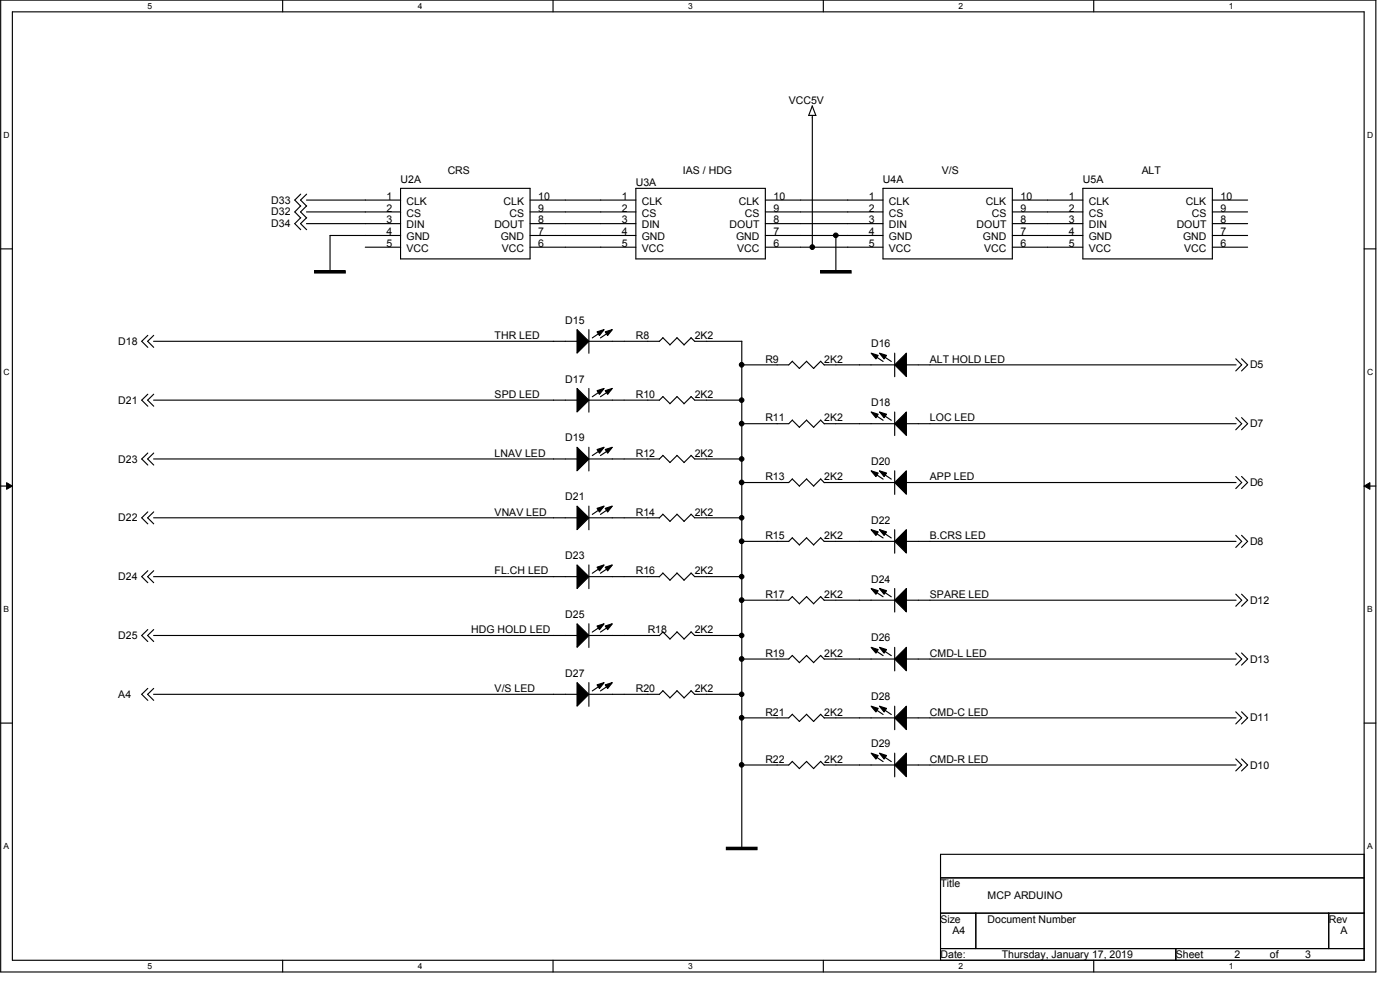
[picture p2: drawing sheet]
<svg xmlns="http://www.w3.org/2000/svg" width="420mm" height="297mm" viewBox="0 0 420 297" stroke-linecap="round" stroke-linejoin="round" font-family="sans-serif">
<path d="M.2 0h412.7v291.6h-412.7zM3.7 3.6h405.7v284.5h-405.7z" fill="none" stroke="#000" stroke-width=".34"/>
<g fill="#fff">
<path d="M44.3 .4h1.4v2.9h-1.4z"/>
<path d="M44.3 288.5h1.4v2.8h-1.4z"/>
</g>
<path d="M84.8 0v3.6M84.8 288.1v3.5" fill="none" stroke="#000" stroke-width=".34"/>
<g fill="#fff">
<path d="M125.4 .4h1.4v2.9h-1.4z"/>
<path d="M125.4 288.5h1.4v2.8h-1.4z"/>
</g>
<path d="M166 0v3.6M166 288.1v3.5" fill="none" stroke="#000" stroke-width=".34"/>
<g fill="#fff">
<path d="M206.5 .4h1.4v2.9h-1.4z"/>
<path d="M206.5 288.5h1.4v2.8h-1.4z"/>
</g>
<path d="M247.1 0v3.6M247.1 288.1v3.5" fill="none" stroke="#000" stroke-width=".34"/>
<g fill="#fff">
<path d="M287.6 .4h1.4v2.9h-1.4z"/>
<path d="M287.6 288.5h1.4v2.8h-1.4z"/>
</g>
<path d="M328.2 0v3.6M328.2 288.1v3.5" fill="none" stroke="#000" stroke-width=".34"/>
<g fill="#fff">
<path d="M368.8 .4h1.4v2.9h-1.4z"/>
<path d="M368.8 288.5h1.4v2.8h-1.4z"/>
<path d="M1.1 39.1h1.8v2.9h-1.8z"/>
<path d="M410.3 39.1h1.8v2.9h-1.8z"/>
<path d="M1.1 110.2h1.8v2.9h-1.8z"/>
<path d="M410.3 110.2h1.8v2.9h-1.8z"/>
</g>
<path d="M.2 74.7h3.5M409.4 74.7h3.5" fill="none" stroke="#000" stroke-width=".34"/>
<g fill="#fff">
<path d="M1.1 181.4h1.7v2.8h-1.7z"/>
<path d="M410.3 181.4h1.7v2.8h-1.7z"/>
</g>
<path d="M.2 145.8h3.5M409.4 145.8h3.5" fill="none" stroke="#000" stroke-width=".34"/>
<path d="M2 144.8l1.7 1-1.7 1zM409.4 145.8l1.7-1v2z" fill="#000"/>
<path d="M2 144.8l1.7 1-1.7 1zM409.4 145.8l1.7-1v2z" fill="none" stroke="#000" stroke-width=".3"/>
<g fill="#fff">
<path d="M1 252.5h1.8v2.9h-1.8z"/>
<path d="M410.2 252.5h1.8v2.9h-1.8z"/>
</g>
<g fill="none" stroke="#000" stroke-width=".34">
<path d="M243.7 31.7l1.1 2.9M243.8 31.8l-1.1 2.8h2.2M243.8 34.6v39.6M90.2 58.3l-1.7 1.7 1.7 1.8M92 58.3l-1.8 1.7 1.8 1.8M120.2 56.5h38.9v21.2h-38.9zM190.8 56.5h38.9v21.2h-38.9zM265 56.5h38.8v21.2h-38.8zM325 56.5h38.8v21.2h-38.8zM90.2 61.8l-1.7 1.8 1.7 1.8M90.2 65.3l-1.7 1.8 1.7 1.8M92 63.6h28.2"/>
<path d="M92 60h28.2M92 67.1h28.2M92 61.8l-1.8 1.8 1.8 1.8M92 65.3l-1.8 1.8 1.8 1.8M109.6 74.2h10.6M120.2 70.7h-21.2v10.6M159.1 63.6h31.7M159.1 60h31.7M159.1 67.1h31.7M159.1 70.7h31.7M159.1 74.2h31.7M229.7 63.6h35.3"/>
<path d="M229.7 60h35.3M229.7 67.1h35.3M229.7 70.7h35.3M229.7 74.2h35.3M250.9 70.7v10.6M303.8 63.6h21.2M303.8 60h21.2M303.8 67.1h21.2M303.8 70.7h21.2M303.8 74.2h21.2M363.8 63.6h10.6M363.8 60h10.6"/>
<path d="M363.8 67.1h10.6M363.8 70.7h10.6M363.8 74.2h10.6M94.4 81.2h9.2v.7h-9.2zM173.2 98.9l3.5 3.5-3.5 3.6zM176.7 98.9v7.1M179.2 99.6l2.1-.7-1.4 1.8zM181 99.2l-3.3 2.2M181.6 99.6l2.2-.7-1.4 1.8zM183.4 99.2l-3.2 2.2M246.3 81.2h9.1v.7h-9.1zM44.4 118.3l-1.9 1.8 1.9 1.8"/>
<path d="M44.4 100.6l-1.9 1.8 1.9 1.8M46.1 102.4h127.1M46.1 118.3l-1.8 1.8 1.8 1.8M46.1 100.6l-1.8 1.8 1.8 1.8M173.2 116.5l3.5 3.6-3.5 3.5zM176.7 116.5v7.2M176.7 102.4h21.2M179.2 117.2l2.1-.7-1.4 1.8zM181 116.9l-3.3 2.1M181.6 117.2l2.2-.7-1.4 1.8zM183.4 116.9l-3.2 2.1M198.9 101.3l2.2 2.2"/>
<path d="M198.9 119l2.2 2.1M199 101.3l-1.1 1.1M199 119l-1.1 1.1M203.1 101.3l2.2 2.2M203.1 119l2.2 2.1M203.2 101.3l-2.2 2.2M203.2 119l-2.2 2.2M207.4 101.3l1.1 1.1h14.2M207.4 119l1.1 1.1h14.2M207.4 101.3l-2.1 2.2M207.4 119l-2.1 2.2M222.6 102.4v151.9"/>
<path d="M237.8 108.4l2.1 2.2M237.8 108.4l-1.1 1.1h-14.1M242.1 108.4l2.1 2.2M242.1 108.4l-2.2 2.1M246.3 108.4l1.1 1.1M246.3 108.4l-2.1 2.1M247.3 109.5h21.2M261.4 106l2.2 .6-.7 1.1zM261.8 106.3l3.2 2.2M263.9 106l2.2 .6-.8 1.1zM264.3 106.3l3.2 2.2M268.5 106v7"/>
<path d="M272 109.5h99M272 106v7l-3.5-3.5zM370.9 107.7l1.7 1.8-1.7 1.8M372.6 107.7l1.8 1.8-1.8 1.8M44.4 135.9l-1.9 1.8 1.9 1.8M46.1 137.7h127.1M46.1 120.1h127.1M46.1 135.9l-1.8 1.8 1.8 1.8M173.2 134.2l3.5 3.5-3.5 3.6zM176.7 134.2v7.1M176.7 137.7h21.2M176.7 120.1h21.2"/>
<path d="M179.2 134.9l2.1-.7-1.4 1.8zM181 134.5l-3.3 2.2M181.6 134.9l2.2-.7-1.4 1.8zM183.4 134.5l-3.2 2.2M198.9 136.6l2.2 2.2M199 136.7l-1.1 1.1M207.4 136.6l1.1 1.1h14.2M207.4 136.7l-2.1 2.1-2.2-2.2-2.1 2.2M237.8 126.1l2.1 2.1M237.8 126l-1.1 1.1h-14.1M242.1 126.1l2.1 2.1M242.1 126l-2.2 2.2"/>
<path d="M247.3 127.1h21.2M247.4 127.2l-1.1-1.2-2.1 2.2M261.4 123.6l2.2 .7-.7 1zM261.8 124l3.2 2.1M263.9 123.6l2.2 .7-.8 1zM264.3 124l3.2 2.1M268.5 123.6v7.1M272 127.1h99M272 123.6v7l-3.5-3.5zM370.9 125.3l1.7 1.8-1.7 1.8M372.6 125.3l1.8 1.8-1.8 1.8M44.4 153.6l-1.9 1.8 1.9 1.8"/>
<path d="M46.1 155.4h127.1M46.1 153.6l-1.8 1.8 1.8 1.8M173.2 151.8l3.5 3.6-3.5 3.5zM176.7 151.8v7.2M176.7 155.4h21.2M179.2 152.5l2.1-.7-1.4 1.8zM181 152.2l-3.3 2.1M181.6 152.5l2.2-.7-1.4 1.8zM183.4 152.2l-3.2 2.1M198.9 154.3l2.2 2.1M199 154.3l-1.1 1.1M203.1 154.3l2.2 2.2 2.1-2.2"/>
<path d="M203.2 154.3l-2.2 2.2M207.4 154.3l1.1 1.1h14.2M237.8 143.7l2.1 2.2M237.8 143.7l-1.1 1.1h-14.1M242.1 143.7l2.1 2.2M242.1 143.7l-2.2 2.1M246.3 143.7l1 1.1h21.2M246.3 143.7l-2.1 2.1M261.4 141.3l2.2 .6-.7 1.1zM261.4 158.9l2.2 .7-.7 1.1zM261.8 141.6l3.2 2.2M261.8 159.3l3.2 2.1"/>
<path d="M263.9 141.3l2.2 .6-.8 1.1zM263.9 158.9l2.2 .7-.8 1.1zM264.3 141.6l3.2 2.2M264.3 159.3l3.2 2.1M268.5 141.3v7M268.5 158.9v7.1M272 144.8h99M272 141.3v7l-3.5-3.5zM370.9 143l1.7 1.8-1.7 1.8M372.6 143l1.8 1.8-1.8 1.8M44.4 171.2l-1.9 1.8 1.9 1.8M46.1 173h127.1"/>
<path d="M46.1 171.2l-1.8 1.8 1.8 1.8M173.2 169.5l3.5 3.5-3.5 3.6zM176.7 169.5v7.1M176.7 173h21.2M179.2 170.2l2.1-.7-1.4 1.8zM181 169.8l-3.3 2.2M181.6 170.2l2.2-.7-1.4 1.8zM183.4 169.8l-3.2 2.2M198.9 171.9l2.2 2.2M199 172l-1.1 1.1M203.1 171.9l2.2 2.2M203.2 172l-2.2 2.1"/>
<path d="M207.4 171.9l1.1 1.1h14.2M207.4 172l-2.1 2.1M237.8 161.4l2.1 2.1M237.8 179l2.1 2.2M237.8 179l-1.1 1.1h-14.1M237.8 161.3l-1.1 1.1h-14.1M242.1 161.4l2.1 2.1M242.1 179l2.1 2.2M242.1 161.3l-2.2 2.2M242.1 179l-2.2 2.1M246.3 161.4l1.1 1.1M246.3 161.3l-2.1 2.2"/>
<path d="M247.3 162.4h21.2M261.4 176.6l2.2 .6-.7 1.1zM261.8 176.9l3.2 2.2M263.9 176.6l2.2 .6-.8 1.1zM264.3 176.9l3.2 2.2M268.5 162.4l3.5-3.5v7zM268.5 176.6v7M272 162.4h99M272 176.6v7l-3.5-3.5zM370.9 160.6l1.7 1.8-1.7 1.9M370.9 178.3l1.7 1.8-1.7 1.8M372.6 160.6l1.8 1.8-1.8 1.9"/>
<path d="M372.6 178.3l1.8 1.8-1.8 1.8M44.4 188.9l-1.9 1.8 1.9 1.8M46.1 190.7h127.1M46.1 188.9l-1.8 1.8 1.8 1.8M173.2 187.2l3.5 3.5-3.5 3.5zM176.7 187.2v7.1M176.7 190.7h21.2M179.2 187.8l2.1-.6-1.4 1.7zM181 187.5l-3.3 2.2M181.6 187.8l2.2-.6-1.4 1.7zM183.4 187.5l-3.2 2.2M198.9 189.6l2.2 2.1"/>
<path d="M199 189.6l-1.1 1.1M205.3 191.7l-2.2-2.1-2.1 2.2M207.4 189.6l1.1 1.1h14.2M207.4 189.6l-2.1 2.2M237.8 196.7l2.1 2.1M237.8 196.6l-1.1 1.1h-14.1M242.1 196.7l2.1 2.1M242.1 196.6l-2.2 2.2M247.3 180.1h21.2M247.4 180.1l-1.1-1.1-2.1 2.1M261.4 194.2l2.2 .7-.7 1.1zM261.8 194.6l3.2 2.1"/>
<path d="M263.9 194.2l2.2 .7-.8 1.1zM264.3 194.6l3.2 2.1M268.5 197.7l3.5-3.5v7.1zM268.5 194.2v7.1M268.5 197.7h-21.2l-1-1-2.1 2.1M272 197.7h99M272 180.1h99M370.9 195.9l1.7 1.8-1.7 1.9M372.6 195.9l1.8 1.8-1.8 1.9M.2 217h3.5M44.4 206.5l-1.9 1.8 1.9 1.8M46.1 208.3h127.1"/>
<path d="M46.1 206.5l-1.8 1.8 1.8 1.8M173.2 204.8l3.5 3.5-3.5 3.6zM176.7 204.8v7.1M176.7 208.3h21.2M179.2 205.5l2.1-.7-1.4 1.8zM181 205.1l-3.3 2.2M181.6 205.5l2.2-.7-1.4 1.8zM183.4 205.1l-3.2 2.2M198.9 207.2l2.2 2.2M199 207.3l-1.1 1.1M207.4 207.2l1.1 1.1h14.2M207.4 207.3l-2.1 2.1-2.2-2.2-2.1 2.2"/>
<path d="M237.8 214.3l2.1 2.2M237.8 214.3l-1.1 1.1h-14.1M242.1 214.3l2.1 2.2M242.1 214.3l-2.2 2.2M246.3 214.3l1.1 1.1h21.1M246.3 214.3l-2.1 2.2M261.4 211.9l2.2 .7-.7 1zM261.8 212.2l3.2 2.2M263.9 211.9l2.2 .7-.8 1zM264.3 212.2l3.2 2.2M268.5 211.9v7M272 215.4h99"/>
<path d="M272 211.9v7l-3.5-3.5zM370.9 213.6l1.7 1.8-1.7 1.8M372.6 213.6l1.8 1.8-1.8 1.8M409.4 217h3.5M237.8 228.5l2.1 2.1M237.8 228.4l-1.1 1.1h-14.1M242.1 228.5l2.1 2.1M242.1 228.4l-2.2 2.2M247.3 229.5h21.2M247.4 229.6l-1.1-1.2-2.1 2.2M261.4 226l2.2 .7-.7 1.1zM261.8 226.4l3.2 2.1"/>
<path d="M263.9 226l2.2 .7-.8 1.1zM264.3 226.4l3.2 2.1M268.5 226v7.1M272 229.5h99M272 226v7l-3.5-3.5zM370.9 227.7l1.7 1.8-1.7 1.8M372.6 227.7l1.8 1.8-1.8 1.8M218 254.2h9.2v.7h-9.2zM282.3 256.3h127.1v31.8h-127.1zM282.3 263.4h127.1M282.3 274h127.1M292.9 274v10.6"/>
<path d="M398.8 274v10.6M282.3 284.6h127.1M352.9 284.6v3.5"/>
<circle cx="243.8" cy="74.1" r=".68"/>
<circle cx="250.8" cy="70.6" r=".69"/>
<circle cx="222.6" cy="109.4" r=".68"/>
<circle cx="222.6" cy="127.1" r=".68"/>
<circle cx="222.6" cy="137.7" r=".68"/>
<circle cx="222.6" cy="120.1" r=".68"/>
<circle cx="222.6" cy="144.7" r=".68"/>
<circle cx="222.6" cy="155.4" r=".68"/>
<circle cx="222.6" cy="162.4" r=".68"/>
<circle cx="222.6" cy="173" r=".68"/>
<circle cx="222.6" cy="180.1" r=".68"/>
<circle cx="222.6" cy="197.7" r=".68"/>
<circle cx="222.6" cy="190.7" r=".68"/>
<circle cx="222.6" cy="215.4" r=".68"/>
<circle cx="222.6" cy="208.3" r=".68"/>
<circle cx="222.6" cy="229.5" r=".68"/>
</g>
<g fill="#000">
<path d="M173.2 98.9l3.5 3.5-3.5 3.6zM179.2 99.6l2.1-.7-1.4 1.8zM181.6 99.6l2.2-.7-1.4 1.8zM173.2 116.5l3.5 3.6-3.5 3.5zM179.2 117.2l2.1-.7-1.4 1.8zM181.6 117.2l2.2-.7-1.4 1.8zM261.4 106l2.2 .6-.7 1.1zM263.9 106l2.2 .6-.8 1.1zM272 106v7l-3.5-3.5zM173.2 134.2l3.5 3.5-3.5 3.6zM179.2 134.9l2.1-.7-1.4 1.8zM181.6 134.9l2.2-.7-1.4 1.8z"/>
<path d="M261.4 123.6l2.2 .7-.7 1zM263.9 123.6l2.2 .7-.8 1zM272 123.6v7l-3.5-3.5zM173.2 151.8l3.5 3.6-3.5 3.5zM179.2 152.5l2.1-.7-1.4 1.8zM181.6 152.5l2.2-.7-1.4 1.8zM261.4 141.3l2.2 .6-.7 1.1zM261.4 158.9l2.2 .7-.7 1.1zM263.9 141.3l2.2 .6-.8 1.1zM263.9 158.9l2.2 .7-.8 1.1zM272 141.3v7l-3.5-3.5zM268.5 162.4l3.5-3.5v7z"/>
<path d="M173.2 169.5l3.5 3.5-3.5 3.6zM179.2 170.2l2.1-.7-1.4 1.8zM181.6 170.2l2.2-.7-1.4 1.8zM261.4 176.6l2.2 .6-.7 1.1zM263.9 176.6l2.2 .6-.8 1.1zM272 176.6v7l-3.5-3.5zM173.2 187.2l3.5 3.5-3.5 3.5zM179.2 187.8l2.1-.6-1.4 1.7zM181.6 187.8l2.2-.6-1.4 1.7zM261.4 194.2l2.2 .7-.7 1.1zM263.9 194.2l2.2 .7-.8 1.1zM268.5 197.7l3.5-3.5v7.1z"/>
<path d="M173.2 204.8l3.5 3.5-3.5 3.6zM179.2 205.5l2.1-.7-1.4 1.8zM181.6 205.5l2.2-.7-1.4 1.8zM261.4 211.9l2.2 .7-.7 1zM263.9 211.9l2.2 .7-.8 1zM272 211.9v7l-3.5-3.5zM261.4 226l2.2 .7-.7 1.1zM263.9 226l2.2 .7-.8 1.1zM272 226v7l-3.5-3.5z"/>
<path d="M94.4 81.2h9.2v.7h-9.2z" fill-rule="evenodd"/>
<path d="M246.3 81.2h9.1v.7h-9.1z" fill-rule="evenodd"/>
<path d="M218 254.2h9.2v.7h-9.2z" fill-rule="evenodd"/>
<circle cx="243.8" cy="74.1" r=".68"/>
<circle cx="250.8" cy="70.6" r=".69"/>
<circle cx="222.6" cy="109.4" r=".68"/>
<circle cx="222.6" cy="127.1" r=".68"/>
<circle cx="222.6" cy="137.7" r=".68"/>
<circle cx="222.6" cy="120.1" r=".68"/>
<circle cx="222.6" cy="144.7" r=".68"/>
<circle cx="222.6" cy="155.4" r=".68"/>
<circle cx="222.6" cy="162.4" r=".68"/>
<circle cx="222.6" cy="173" r=".68"/>
<circle cx="222.6" cy="180.1" r=".68"/>
<circle cx="222.6" cy="197.7" r=".68"/>
<circle cx="222.6" cy="190.7" r=".68"/>
<circle cx="222.6" cy="215.4" r=".68"/>
<circle cx="222.6" cy="208.3" r=".68"/>
<circle cx="222.6" cy="229.5" r=".68"/>
</g>
<g font-size="3.2">
<text x="236.7" y="31.1">VCC5V</text>
<text x="134.4" y="52.3">CRS</text>
<text x="205" y="52.3">IAS / HDG</text>
<text x="282.6" y="52.3">V/S</text>
<text x="342.6" y="52.3">ALT</text>
<text x="116" y="60">1</text>
<text x="120.2" y="54.8">U2A</text>
<text x="161.5" y="60">10</text>
<text x="186.6" y="60">1</text>
<text x="190.8" y="55.8">U3A</text>
<text x="232.1" y="60">10</text>
<text x="260.8" y="60">1</text>
<text x="265" y="54.8">U4A</text>
<text x="306.3" y="60">10</text>
<text x="320.7" y="60">1</text>
<text x="325" y="54.8">U5A</text>
<text x="366.3" y="60">10</text>
<text x="81.4" y="64.6">D32</text>
<text x="81.4" y="61.1">D33</text>
<text x="116" y="63.5">2</text>
<text x="122" y="61.5">CLK</text>
<text x="122" y="65">CS</text>
<text x="151.1" y="61.5">CLK</text>
<text x="152.9" y="65">CS</text>
<text x="161.5" y="63.5">9</text>
<text x="186.6" y="63.5">2</text>
<text x="192.6" y="61.5">CLK</text>
<text x="192.6" y="65">CS</text>
<text x="221.7" y="61.5">CLK</text>
<text x="223.5" y="65">CS</text>
<text x="232.1" y="63.5">9</text>
<text x="260.8" y="63.5">2</text>
<text x="266.8" y="61.5">CLK</text>
<text x="266.8" y="65">CS</text>
<text x="295.9" y="61.5">CLK</text>
<text x="297.6" y="65">CS</text>
<text x="306.3" y="63.5">9</text>
<text x="320.7" y="63.5">2</text>
<text x="326.8" y="61.5">CLK</text>
<text x="326.8" y="65">CS</text>
<text x="355.9" y="61.5">CLK</text>
<text x="357.7" y="65">CS</text>
<text x="366.3" y="63.5">9</text>
<text x="81.4" y="68.2">D34</text>
<text x="116" y="67.1">3</text>
<text x="116" y="70.6">4</text>
<text x="122" y="68.5">DIN</text>
<text x="148.4" y="68.5">DOUT</text>
<text x="161.5" y="70.6">7</text>
<text x="161.5" y="67.1">8</text>
<text x="186.6" y="67.1">3</text>
<text x="186.6" y="70.6">4</text>
<text x="192.6" y="68.5">DIN</text>
<text x="219" y="68.5">DOUT</text>
<text x="232.1" y="70.6">7</text>
<text x="232.1" y="67.1">8</text>
<text x="260.8" y="67.1">3</text>
<text x="260.8" y="70.6">4</text>
<text x="266.8" y="68.5">DIN</text>
<text x="293.1" y="68.5">DOUT</text>
<text x="306.3" y="70.6">7</text>
<text x="306.3" y="67.1">8</text>
<text x="320.7" y="67.1">3</text>
<text x="320.7" y="70.6">4</text>
<text x="326.8" y="68.5">DIN</text>
<text x="353.1" y="68.5">DOUT</text>
<text x="366.3" y="70.6">7</text>
<text x="366.3" y="67.1">8</text>
<text x="116" y="74.1">5</text>
<text x="122" y="72.1">GND</text>
<text x="122" y="75.6">VCC</text>
<text x="150.3" y="72.1">GND</text>
<text x="150.6" y="75.6">VCC</text>
<text x="161.5" y="74.1">6</text>
<text x="186.6" y="74.1">5</text>
<text x="192.6" y="72.1">GND</text>
<text x="192.6" y="75.6">VCC</text>
<text x="220.9" y="72.1">GND</text>
<text x="221.2" y="75.6">VCC</text>
<text x="232.1" y="74.1">6</text>
<text x="260.8" y="74.1">5</text>
<text x="266.8" y="72.1">GND</text>
<text x="266.8" y="75.6">VCC</text>
<text x="295" y="72.1">GND</text>
<text x="295.3" y="75.6">VCC</text>
<text x="306.3" y="74.1">6</text>
<text x="320.7" y="74.1">5</text>
<text x="326.8" y="72.1">GND</text>
<text x="326.8" y="75.6">VCC</text>
<text x="355" y="72.1">GND</text>
<text x="355.4" y="75.6">VCC</text>
<text x="366.3" y="74.1">6</text>
<text x="148.5" y="101.7">THR LED</text>
<text x="169.7" y="97.1">D15</text>
<text x="190.8" y="101.7">R8</text>
<text x="208.5" y="101.7">2K2</text>
<text x="35.5" y="103.5">D18</text>
<text x="261.4" y="104.2">D16</text>
<text x="229.7" y="108.8">R9</text>
<text x="247.3" y="108.8">2K2</text>
<text x="279.1" y="108.8">ALT HOLD LED</text>
<text x="375.1" y="110.5">D5</text>
<text x="148.5" y="119.4">SPD LED</text>
<text x="169.7" y="114.8">D17</text>
<text x="190.8" y="119.4">R10</text>
<text x="208.5" y="119.4">2K2</text>
<text x="35.5" y="121.2">D21</text>
<text x="261.4" y="121.8">D18</text>
<text x="229.7" y="126.4">R11</text>
<text x="247.3" y="126.4">2K2</text>
<text x="279.1" y="126.4">LOC LED</text>
<text x="375.1" y="128.2">D7</text>
<text x="148.5" y="137">LNAV LED</text>
<text x="169.7" y="132.4">D19</text>
<text x="190.8" y="137">R12</text>
<text x="208.5" y="137">2K2</text>
<text x="35.5" y="138.8">D23</text>
<text x="261.4" y="139.5">D20</text>
<text x="229.7" y="144.1">R13</text>
<text x="247.3" y="144.1">2K2</text>
<text x="279.1" y="144.1">APP LED</text>
<text x="375.1" y="145.8">D6</text>
<text x="148.5" y="154.7">VNAV LED</text>
<text x="169.7" y="150.1">D21</text>
<text x="190.8" y="154.7">R14</text>
<text x="208.5" y="154.7">2K2</text>
<text x="35.5" y="156.5">D22</text>
<text x="229.7" y="161.8">R15</text>
<text x="247.3" y="161.8">2K2</text>
<text x="261.4" y="157.1">D22</text>
<text x="279.1" y="161.8">B.CRS LED</text>
<text x="169.7" y="167.7">D23</text>
<text x="375.1" y="163.5">D8</text>
<text x="148.5" y="172.3">FL.CH LED</text>
<text x="190.8" y="172.3">R16</text>
<text x="208.5" y="172.3">2K2</text>
<text x="35.5" y="174.1">D24</text>
<text x="229.7" y="179.4">R17</text>
<text x="247.3" y="179.4">2K2</text>
<text x="261.4" y="174.8">D24</text>
<text x="279.1" y="179.4">SPARE LED</text>
<text x="169.7" y="185.4">D25</text>
<text x="375.1" y="181.1">D12</text>
<text x="35.5" y="191.8">D25</text>
<text x="141.4" y="190">HDG HOLD LED</text>
<text x="194.4" y="190">R18</text>
<text x="208.5" y="190">2K2</text>
<text x="229.7" y="197.1">R19</text>
<text x="247.3" y="197.1">2K2</text>
<text x="261.4" y="192.4">D26</text>
<text x="279.1" y="197.1">CMD-L LED</text>
<text x="169.7" y="203">D27</text>
<text x="375.1" y="198.8">D13</text>
<text x="35.5" y="209.4">A4</text>
<text x="148.5" y="207.6">V/S LED</text>
<text x="190.8" y="207.6">R20</text>
<text x="208.5" y="207.6">2K2</text>
<text x="229.7" y="214.7">R21</text>
<text x="247.3" y="214.7">2K2</text>
<text x="261.4" y="210.1">D28</text>
<text x="279.1" y="214.7">CMD-C LED</text>
<text x="375.1" y="216.5">D11</text>
<text x="261.4" y="224.2">D29</text>
<text x="229.7" y="228.8">R22</text>
<text x="247.3" y="228.8">2K2</text>
<text x="279.1" y="228.8">CMD-R LED</text>
<text x="375.1" y="230.6">D10</text>
<text x="282.3" y="266.2">Title</text>
<text x="296.4" y="269.8">MCP ARDUINO</text>
<text x="282.3" y="276.8">Size</text>
<text x="285.8" y="280.4">A4</text>
<text x="296.4" y="276.8">Document Number</text>
<text x="398.8" y="276.8">Rev</text>
<text x="402.3" y="280.4">A</text>
<text x="282.3" y="287.4">Date:</text>
<text x="300.6" y="287.4">Thursday, January 17, 2019</text>
<text x="352.9" y="287.4">Sheet</text>
<text x="370.5" y="287.4">2</text>
<text x="381.1" y="287.4">of</text>
<text x="391.7" y="287.4">3</text>
</g>
<g font-size="2.5">
<text x="44.3" y="2.7">5</text>
<text x="125.4" y="2.7">4</text>
<text x="206.5" y="2.7">3</text>
<text x="287.6" y="2.7">2</text>
<text x="368.8" y="2.7">1</text>
<text x="1.1" y="41.4">D</text>
<text x="410.3" y="41.4">D</text>
<text x="1.1" y="112.5">C</text>
<text x="410.3" y="112.5">C</text>
<text x="1.1" y="183.7">B</text>
<text x="410.3" y="183.7">B</text>
<text x="1.1" y="254.8">A</text>
<text x="410.3" y="254.8">A</text>
<text x="44.3" y="290.8">5</text>
<text x="125.4" y="290.8">4</text>
<text x="206.5" y="290.8">3</text>
<text x="287.6" y="290.8">2</text>
<text x="368.8" y="290.8">1</text>
</g>
</svg>
